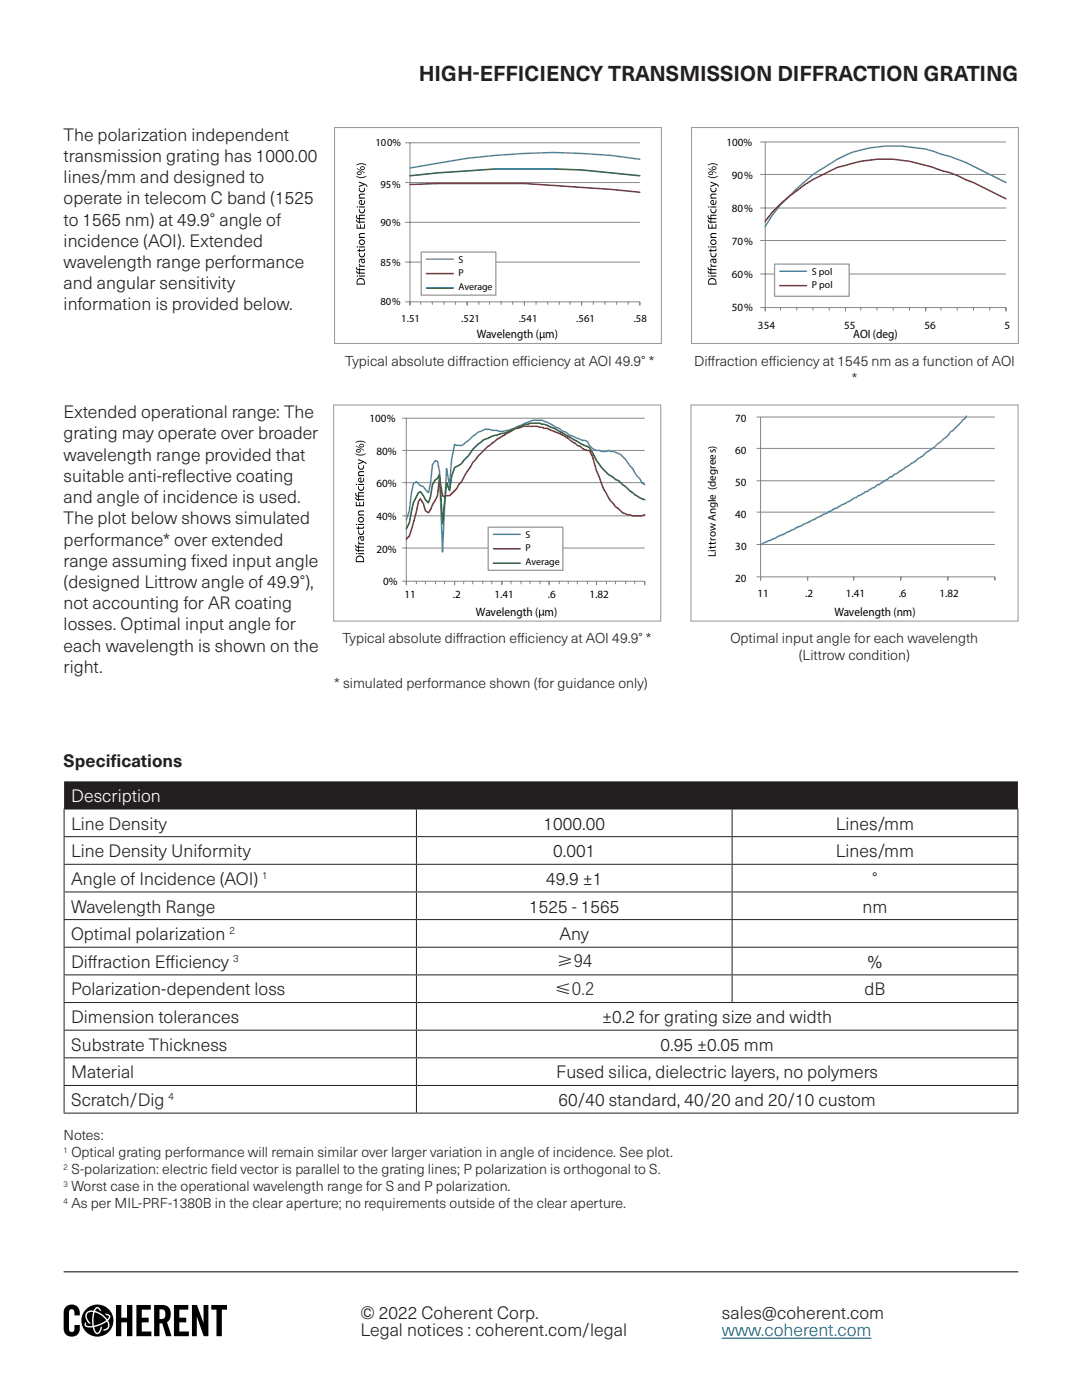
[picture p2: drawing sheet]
<svg xmlns="http://www.w3.org/2000/svg" width="216mm" height="279mm" viewBox="0 0 216 279" stroke-linecap="round" stroke-linejoin="round" font-family="sans-serif">
<g fill="#000">
<path d="M71.1 35.1a1.76 1.76 0 0 0 2 0v.1a1.7 1.7 0 0 1-2 0zM71.6 36.2l1.4 .6 .3 .4-.1 .1-.4-.4-1.2 .4v-.2l1-.3-1-.3zM71.8 38.7l1-.1v.3h-.9l-.1 .2 .2 .3h.8v.2h-1.2v-.1l.2-.1h-.1a.42 .42 0 0 1 .1-.7zM71.7 37.5h.1a.44 .44 0 0 0 .4 .7 .44 .44 0 0 0 .4-.7h.2a.62 .62 0 0 1-.6 .9 .62 .62 0 0 1-.5-.9zM71.1 32.9a1.7 1.7 0 0 1 2 0v.2a1.76 1.76 0 0 0-2 0zM141.3 35.1a1.76 1.76 0 0 0 1.9 0v.1a1.7 1.7 0 0 1-1.9 0zM141.8 36.2l1.4 .6 .3 .4-.2 .1-.4-.4-1.1 .4v-.2l.9-.3-.9-.3zM141.9 38.7l1-.1v.3h-.8l-.2 .2 .2 .3h.8v.2h-1.1v-.1l.2-.1h-.1a.42 .42 0 0 1 0-.7zM141.8 37.5h.2a.44 .44 0 0 0 .4 .7 .44 .44 0 0 0 .3-.7h.2a.62 .62 0 0 1-.6 .9 .62 .62 0 0 1-.5-.9zM141.3 32.9a1.7 1.7 0 0 1 1.9 0v.2a1.76 1.76 0 0 0-1.9 0zM71.1 42.9l.2 .1v.4l.3 .1v-.7h1.2v.3h-1v.4h1v.2h-1v.5h1v.2h-1v.2h-.2v-.2a.44 .44 0 0 1-.4-.1 .44 .44 0 0 1-.1-.5l.2 .1v.3h.3v-.5a.51 .51 0 0 1-.5-.2 .51 .51 0 0 1 0-.6zM71.3 49.9h.3v-.3h.2v.3h.6h.2v-.3l.2 .1-.1 .4h-.9v.2h-.2v-.2h-.3z"/>
<path d="M71.8 46.6l1-.1v.2h-.9l-.1 .3 .2 .3h.8v.2h-1.2v-.2h.2l-.1-.1a.42 .42 0 0 1 .1-.6zM71.6 52.7h.2v.2l.3 .1h.7v.2h-1.2v-.1l.3-.1zM71.2 44.8h.1v.6h.6v-.6h.1v.6h.6v-.7h.2v.9h-1.6zM71.7 50.5h.1a.44 .44 0 0 0 .4 .7 .44 .44 0 0 0 .4-.7h.2a.62 .62 0 0 1-.6 .9 .62 .62 0 0 1-.5-.9zM71.7 41.7h.1a.44 .44 0 0 0 .4 .7 .44 .44 0 0 0 .4-.7h.2a.62 .62 0 0 1-.6 .9 .62 .62 0 0 1-.5-.9zM71.1 53.3h.1l.2 .4h.2v-.3h.2v.3h1v.2h-1v.5h1v.2h-1v.2h-.2v-.2a.42 .42 0 0 1-.4-.1 .42 .42 0 0 1-.1-.5l.2 .1v.2l.3 .1v-.5a.45 .45 0 0 1-.4-.1 .45 .45 0 0 1-.1-.5zM141.3 42.9l.1 .1v.4l.4 .1v-.7h1.1v.3h-1v.4h1v.2h-1v.5h1v.2h-1v.2h-.1l-.1-.2a.44 .44 0 0 1-.4-.1 .44 .44 0 0 1 0-.5l.1 .1v.3h.4v-.5a.51 .51 0 0 1-.5-.2 .51 .51 0 0 1 0-.6zM141.4 49.9h.4v-.3h.1v.3h.7h.1l.1-.3 .2 .1-.1 .4h-1v.2h-.1v-.2h-.3zM141.9 46.6l1-.1v.2h-.8l-.2 .3 .2 .3h.8v.2h-1.1v-.2h.2l-.1-.1a.42 .42 0 0 1 0-.6zM141.7 52.7h.2l.1 .2 .2 .1h.7v.2h-1.1v-.1l.2-.1zM141.3 44.8h.2v.6h.5v-.6h.2v.6h.6v-.7h.1v.9h-1.6zM141.8 50.5h.2a.44 .44 0 0 0 .4 .7 .44 .44 0 0 0 .3-.7h.2a.62 .62 0 0 1-.6 .9 .62 .62 0 0 1-.5-.9z"/>
<path d="M141.8 41.7h.2a.44 .44 0 0 0 .4 .7 .44 .44 0 0 0 .3-.7h.2a.62 .62 0 0 1-.6 .9 .62 .62 0 0 1-.5-.9zM141.2 53.3h.2l.1 .4h.3v-.3h.1v.3h1v.2h-1v.5h1v.2h-1v.2h-.1l-.1-.2a.42 .42 0 0 1-.4-.1 .42 .42 0 0 1 0-.5l.1 .1v.2l.4 .1v-.5a.45 .45 0 0 1-.5-.1 .45 .45 0 0 1-.1-.5zM107.7 66.3h.2v.8l.3 .2 .2-.2v-.8h.2l.1 1.2-.2-.2-.4 .2-.2-.2v.6h-.2v-.1z"/>
<path d="M71.2 33.5l1.6 1v.1l-1.6-.9zM71.2 34.4a.54 .54 0 0 1 1 .2 .47 .47 0 0 1-.6 .3 .47 .47 0 0 1-.4-.5zM71.4 34.5a.31 .31 0 0 0 .3 .3 .31 .31 0 0 0 .3-.3zM71.9 33.4a.54 .54 0 0 1 .9 .2 .47 .47 0 0 1-.5 .3 .47 .47 0 0 1-.4-.5zM72 33.4a.31 .31 0 0 0 .3 .4 .31 .31 0 0 0 .3-.4z"/>
<path d="M141.3 33.5l1.7 1v.1l-1.7-.9zM141.4 34.4a.54 .54 0 0 1 .9 .2 .47 .47 0 0 1-.6 .3 .47 .47 0 0 1-.3-.5zM141.5 34.5a.31 .31 0 0 0 .3 .3 .31 .31 0 0 0 .3-.3zM142 33.4a.54 .54 0 0 1 1 .2 .47 .47 0 0 1-.6 .3 .47 .47 0 0 1-.4-.5zM142.2 33.4a.31 .31 0 0 0 .3 .4 .31 .31 0 0 0 .3-.4z"/>
<path d="M71.4 55.7a.92 .92 0 0 1 1.1 0 .92 .92 0 0 1 .3 1.1h-1.6v-.7zM71.5 55.9l-.2 .7h1.3a.7 .7 0 0 0-.3-.8 .7 .7 0 0 0-.8 .1z"/>
<path d="M71.2 55h.2v.2h-.2zM71.6 55h1.2v.2h-1.2z"/>
<path d="M71.2 49.2h.2v.2h-.2zM71.6 49.2h1.2v.2h-1.2z"/>
<path d="M71.2 41.2h.2v.2h-.2zM71.6 41.2h1.2v.2h-1.2z"/>
<path d="M71.6 48.4a.6 .6 0 0 1 1.2 0 .6 .6 0 0 1-1.2 0zM71.8 48.1a.41 .41 0 0 0 .4 .6 .41 .41 0 0 0 .4-.5 .55 .55 0 0 0-.8-.1z"/>
<path d="M71.7 40.1l.6-.2v.8a.45 .45 0 0 0 .3-.2 .45 .45 0 0 0 0-.5h.1a.61 .61 0 0 1-.4 .9 .61 .61 0 0 1-.6-.8zM71.8 40.2a.33 .33 0 0 0 0 .4 .33 .33 0 0 0 .3 .1v-.6z"/>
<path d="M71.7 51.8l.1-.1 1-.1v.2h-.1a.39 .39 0 0 1 .1 .4 .39 .39 0 0 1-.3 .3 .55 .55 0 0 1-.4-.7l-.3 .1v.5l-.1 .1zM72.2 51.8l.1 .5h.3v-.3z"/>
<path d="M141.5 55.7a.92 .92 0 0 1 1.2 0 .92 .92 0 0 1 .2 1.1h-1.6v-.7zM141.6 55.9l-.1 .7h1.3a.7 .7 0 0 0-.3-.8 .7 .7 0 0 0-.9 .1z"/>
<path d="M141.3 55h.2v.2h-.2zM141.8 55h1.1v.2h-1.1z"/>
<path d="M141.3 49.2h.2v.2h-.2zM141.8 49.2h1.1v.2h-1.1z"/>
<path d="M141.3 41.2h.2v.2h-.2zM141.8 41.2h1.1v.2h-1.1z"/>
<path d="M141.8 48.4a.6 .6 0 0 1 1.2 0 .6 .6 0 0 1-1.2 0zM142 48.1a.41 .41 0 0 0 .3 .6 .41 .41 0 0 0 .4-.5 .55 .55 0 0 0-.7-.1z"/>
<path d="M141.8 40.1l.6-.2v.8a.45 .45 0 0 0 .4-.2 .45 .45 0 0 0-.1-.5h.2a.61 .61 0 0 1-.4 .9 .61 .61 0 0 1-.7-.8zM142 40.2a.33 .33 0 0 0-.1 .4 .33 .33 0 0 0 .3 .1v-.6z"/>
<path d="M141.8 51.8l.2-.1 .9-.1v.2h-.1a.39 .39 0 0 1 .2 .4 .39 .39 0 0 1-.4 .3 .55 .55 0 0 1-.4-.7l-.3 .1 .1 .5-.2 .1zM142.3 51.8l.1 .5h.4l-.1-.3z"/>
<path d="M18.9 261.9l-.2 1.2v1.5l1.4-.5 1.1-.6a4.2 4.2 0 0 0-2.3-1.6zM17.4 261.8l.5-.2h.8a.7 .7 0 0 1 .6-.8 .7 .7 0 0 1 .8 .5l.1 .4-.8-.6-.4 .5a4.5 4.5 0 0 1 2.4 1.7l.3-.6-.8-.5a.77 .77 0 0 1 1 .3 .77 .77 0 0 1-.3 1 1.2 1.2 0 0 1 .2 1.4 1.2 1.2 0 0 1-1.2 .7l.1-.3a.91 .91 0 0 0 .8-.6 .91 .91 0 0 0-.2-1l-1.1 .7-1.4 .4 .3 .9 .3 .3a1.29 1.29 0 0 0 .7-1.1l.3-.2a1.46 1.46 0 0 1-1 1.6 1.47 1.47 0 0 1-.9-1.4h-.2a1.67 1.67 0 0 1-1.4-.4l.1-.6 .3 .6 1.2 .1-.1-1.5 .2-1.3a.98 .98 0 0 0-1.2 .5 .98 .98 0 0 0 .2 1.2l.5 .7h-.2a1.69 1.69 0 0 1-.5-2.4zM16.2 263.6a3.2 3.2 0 0 0 6.4 0 3.2 3.2 0 0 0-6.4 0zM42.2 260.4h3.1v1h-1v5.3h-1.1v-5.3h-1zM38.3 260.4h1l1.3 3.6v-3.6h1v6.3h-.9l-1.4-3.9v3.9h-1zM34.7 260.4h2.9v1h-1.8v1.6h1.4v.9h-1.4v1.8h1.9v1h-3zM31.8 261.3v1.9a.86 .86 0 0 0 1.2-.9v-.5a.86 .86 0 0 0-1.2-.5zM30.8 260.4a3.6 3.6 0 0 1 2.8 .5 2.08 2.08 0 0 1-.3 2.9l.9 2.9h-1.1l-.7-2.6h-.6v2.6h-1zM27.2 260.4h2.9v1h-1.8v1.6h1.4v.9h-1.4v1.8h1.9v1h-3zM23.1 260.4h1.1v2.6h1.1v-2.6h1.1v6.3h-1.1v-2.8h-1.1v2.8h-1.1zM13.1 260.8a1.7 1.7 0 0 1 2.1-.2 1.7 1.7 0 0 1 .7 1.9h-1a.93 .93 0 0 0-.6-1.2 .54 .54 0 0 0-.5 .7v3.1a.55 .55 0 0 0 .5 .7 .55 .55 0 0 0 .6-.6v-.8h1a1.73 1.73 0 0 1-1.6 2.4 1.5 1.5 0 0 1-1.6-1.6v-3.3l.2-.8z"/>
</g>
<path d="M12.7 253.8h190.5" fill="none" stroke="#040503" stroke-width=".2"/>
<path d="M144 267.1h29.9" fill="none" stroke="#0032ff" stroke-width=".2"/>
<path d="M66.8 25.5h65.2v43h-65.2zM138 25.5h65.2v43h-65.2z" fill="none" stroke="#949499" stroke-width=".2"/>
<g fill="none" stroke="#878787" stroke-width=".2">
<path d="M80.8 36.4h46.9M80.8 28.5h46.9M81.8 28.5v32.5M80.8 52.3h46.9M80.8 44.4h46.9M80.8 60.2h46.9v.8M83.9 60.2v.6M86.3 60.2v.6M88.6 60.2v.6M90.9 60.2v.6M93.2 60.2v.8M95.5 60.2v.6"/>
<path d="M97.7 60.2v.6M100 60.2v.6M102.3 60.2v.6M104.6 60.2v.8M107 60.2v.6M109.3 60.2v.6M111.6 60.2v.6M113.7 60.2v.6M116.1 60.2v.8M118.4 60.2v.6M120.7 60.2v.6M123 60.2v.6"/>
<path d="M125.3 60.2v.6"/>
</g>
<path d="M127.7 31.8a118.5 118.5 0 0 0-40.3 .8l-5.6 .9" fill="none" stroke="#5787c7" stroke-width=".31"/>
<path d="M81.8 36.8l11.4-.2a168.8 168.8 0 0 1 22.9 .8l11.6 1" fill="none" stroke="#bf1f2e" stroke-width=".31"/>
<path d="M81.8 35.1l5.6-.6 11.4-.8a184 184 0 0 1 28.9 1.4" fill="none" stroke="#127d3d" stroke-width=".31"/>
<path d="M84.1 50.3h14.8v8.6h-14.8z" fill="#fff"/>
<path d="M84.1 50.3h14.8v8.6h-14.8z" fill="none" stroke="#949499" stroke-width=".25"/>
<path d="M200.7 36.4l-4.8-2.4a30.9 30.9 0 0 0-8.1-3.2 16.4 16.4 0 0 0-6.3-1.5 25.7 25.7 0 0 0-12.8 1.7l-3.2 1.8a25.4 25.4 0 0 0-6.5 4.9 29.8 29.8 0 0 0-6.3 7.5M85.1 51.7h5.3" fill="none" stroke="#5787c7" stroke-width=".31"/>
<path d="M200.7 39.7l-6.5-3.3-1.6-.6a47.9 47.9 0 0 0-14.4-4 31.4 31.4 0 0 0-11.1 1.6 37.3 37.3 0 0 0-13 8.9l-1.4 1.8M85.1 54.6h5.3" fill="none" stroke="#bf1f2e" stroke-width=".31"/>
<path d="M85.1 57.5h5.3" fill="none" stroke="#127d3d" stroke-width=".31"/>
<g fill="none" stroke="#878787" stroke-width=".2">
<path d="M151.7 34.8h49M151.7 28.3h49M152.7 28.3v33.9M151.7 54.7h49M151.7 48h49M151.7 41.5h49M151.7 61.4h49v.8M155.7 61.4v.6M159 61.4v.6M162.2 61.4v.6M165.5 61.4v.6M168.7 61.4v.8"/>
<path d="M171.7 61.4v.6M175 61.4v.6M178.2 61.4v.6M181.5 61.4v.6M184.7 61.4v.8M187.8 61.4v.6M191 61.4v.6M194.2 61.4v.6M197.5 61.4v.6"/>
</g>
<path d="M154.6 52.7h14.8v6.4h-14.8z" fill="#fff"/>
<path d="M154.6 52.7h14.8v6.4h-14.8z" fill="none" stroke="#949499" stroke-width=".25"/>
<path d="M155.6 54.1h5.3M128.6 96.7l-.6-.4-.4-.8-.6-.6-.8-1.4-.6-.6-.8-1.2a3.8 3.8 0 0 0-3-1.6l-.4-.2a2.11 2.11 0 0 1-1.8 0 2.47 2.47 0 0 1-2.4-1.8l-1-.2-2.4-1-.8-.6-1-.4-.4-.4-1.6-.8a5.3 5.3 0 0 0-5.6 0l-.4 .2a10.7 10.7 0 0 1-4.5 1.2l-.4-.2h-1a2.22 2.22 0 0 0-2.2 .2l-.6 .2-2.4 2a1.59 1.59 0 0 1-2.2 .4l-.6 3-.4 5.2-.6-3.4-.8 16.7-.6-16.1-.4-2-.4-.2-.6 .8-.4 3.8-.4 1.8-1-1.2-.6-.2-.8-.8-.6 .4-.4 2-.4 3.4-.6 1.8" fill="none" stroke="#5787c7" stroke-width=".31"/>
<path d="M155.6 57h5.3M128.6 102.7a6.6 6.6 0 0 1-4.4-.4 14.8 14.8 0 0 1-4.2-5.8l-1-2.6-.8-2.8-.6-1.2a2.29 2.29 0 0 1-1.8-.8l-.6-.2-.8-.6a14.1 14.1 0 0 0-10-3.2l-1 .4h-.4l-1 .6a22.4 22.4 0 0 0-7.7 6.2l-1.4 2.2-.8 1.6-.6 .6-.4 .8-1.4 1.4h-.6l-.4 .2-.4-.2-.6-3.6-.4 3.6-1.8 3.4-.6-.4-.4-1.4-.6-1-.4 .6-.4 2-1.4 4.9-.6 .6" fill="none" stroke="#bf1f2e" stroke-width=".31"/>
<path d="M66.6 80.8h65.2v43.2h-65.2zM137.9 80.8h65.2v43.2h-65.2z" fill="none" stroke="#949499" stroke-width=".2"/>
<g fill="#000">
<path d="M70.9 90.4a1.76 1.76 0 0 0 2 0v.2a1.71 1.71 0 0 1-2 0zM71 98.3l.1 .1v.4l.4 .1v-.7h1.1v.2h-1v.5h1v.2h-1v.5h1v.2h-1v.2h-.1l-.1-.2a.44 .44 0 0 1-.4-.2 .44 .44 0 0 1 0-.4h.1v.3l.4 .1v-.5a.51 .51 0 0 1-.6-.2 .51 .51 0 0 1 .1-.6zM71.5 91.6l1.4 .6 .3 .4h-.2l-.4-.3-1.1 .4v-.2l.9-.4-.9-.3zM71.6 94.1l1-.1v.2l-.8 .1-.2 .2 .2 .3h.8v.2h-1.1v-.2h.2l-.2-.1a.42 .42 0 0 1 .1-.6zM71.5 97l.2 .1a.44 .44 0 0 0 .4 .6 .44 .44 0 0 0 .3-.6l.2-.1a.62 .62 0 0 1-.6 1 .62 .62 0 0 1-.5-1zM71.5 92.8l.2 .1a.44 .44 0 0 0 .4 .6 .44 .44 0 0 0 .3-.6l.2-.1a.62 .62 0 0 1-.6 1 .62 .62 0 0 1-.5-1zM70.9 88.3a1.7 1.7 0 0 1 2 0v.1a1.76 1.76 0 0 0-2 0zM71.1 105.3h.4v-.3h.1v.3h.7h.1l.1-.3 .1 .1v.3l-1 .1v.2h-.1v-.2h-.3zM71.6 102l1-.1v.2h-.8l-.2 .3 .2 .3h.8v.2h-1.1v-.2h.2l-.2-.1a.42 .42 0 0 1 .1-.6zM71.4 108.1h.2l.1 .2 .2 .1h.7v.2h-1.1v-.1l.2-.1zM71 100.1h.2v.7h.5v-.6h.2v.6h.6v-.7h.1v.9h-1.6zM71.5 105.8l.2 .1a.44 .44 0 0 0 .4 .7 .44 .44 0 0 0 .3-.7h.2a.62 .62 0 0 1-.6 .9 .62 .62 0 0 1-.5-1z"/>
<path d="M70.9 108.7h.2l.1 .4h.3v-.3h.1v.3h1v.2h-1v.5h1v.2h-1v.2h-.1l-.1-.2a.42 .42 0 0 1-.4-.1 .42 .42 0 0 1 0-.5l.1 .1v.2l.4 .1v-.5a.45 .45 0 0 1-.5-.1 .45 .45 0 0 1-.1-.5zM107.6 121.7h.2v.8l.2 .2 .3-.2v-.8h.2l.1 1.2-.3-.2-.3 .2-.2-.2v.6h-.2v-.1z"/>
<path d="M71 96.6h.2v.2h-.2zM71.5 96.6h1.1v.2h-1.1z"/>
<path d="M71.5 95.5l.6-.2v.8a.45 .45 0 0 0 .4-.2 .45 .45 0 0 0-.1-.5h.2a.61 .61 0 0 1-.4 .9 .61 .61 0 0 1-.7-.8zM71.6 95.6a.33 .33 0 0 0 0 .3 .33 .33 0 0 0 .3 .2v-.6z"/>
<path d="M71 88.9l1.7 .9v.2l-1.7-1zM71.1 89.8a.54 .54 0 0 1 .9 .2 .47 .47 0 0 1-.6 .3 .47 .47 0 0 1-.3-.5zM71.2 89.8a.31 .31 0 0 0 .3 .4 .31 .31 0 0 0 .3-.4zM71.7 88.7a.54 .54 0 0 1 .9 .2 .47 .47 0 0 1-.5 .4 .47 .47 0 0 1-.4-.6zM71.9 88.8a.31 .31 0 0 0 .3 .3 .31 .31 0 0 0 .3-.3z"/>
<path d="M71.2 111.1a.92 .92 0 0 1 1.2 0 .92 .92 0 0 1 .2 1.1h-1.6v-.7zM71.3 111.2l-.1 .8h1.3a.7 .7 0 0 0-.3-.8 .7 .7 0 0 0-.9 0z"/>
<path d="M71 110.4h.2v.2h-.2zM71.5 110.4h1.1v.2h-1.1z"/>
<path d="M71 104.6h.2v.2h-.2zM71.5 104.6h1.1v.2h-1.1z"/>
<path d="M71.5 103.7a.6 .6 0 0 1 1.2 0 .6 .6 0 0 1-1.2 0zM71.7 103.5a.41 .41 0 0 0 .3 .6 .41 .41 0 0 0 .4-.6 .55 .55 0 0 0-.7 0z"/>
<path d="M71.5 107.2l.2-.1 .9-.1v.2h-.1a.39 .39 0 0 1 .2 .4 .39 .39 0 0 1-.4 .3 .55 .55 0 0 1-.4-.7l-.3 .1 .1 .5-.2 .1zM72 107.2l.1 .5h.4l-.1-.4z"/>
</g>
<g fill="none" stroke="#878787" stroke-width=".2">
<path d="M80.3 96.3h48.3M80.3 89.9h48.3M80.3 83.5h48.3M81.1 83.5v33.3M80.3 109.4h48.3M80.3 102.9h48.3M80.3 116h48.3v.8M83.1 116v.6M84.9 116v.6M86.9 116v.6M88.7 116v.6M90.7 116v.8"/>
<path d="M92.5 116v.6M94.3 116v.6M96.3 116v.6M98.1 116v.6M100.1 116v.8M102 116v.6M104 116v.6M105.8 116v.6M107.8 116v.6M109.6 116v.8M111.6 116v.6M113.4 116v.6"/>
<path d="M115.2 116v.6M117.2 116v.6M119 116v.8M121 116v.6M122.8 116v.6M124.8 116v.6M126.6 116v.6"/>
</g>
<path d="M128.6 99.7a8.9 8.9 0 0 1-3.8-2.6l-1.4-1.2a10.2 10.2 0 0 1-4.8-4.8l-.4-.8a2.7 2.7 0 0 0-2-1.6 52.3 52.3 0 0 0-7.6-4l-.8-.2h-1.4a11.8 11.8 0 0 0-4.4 1.4l-1.5 .6-1.8 .4a8.5 8.5 0 0 0-4.4 2.8l-.8 1.2-1 1a3.6 3.6 0 0 1-1.8 1.4l-.6 1.8-.4 2.8-.6-1.6-.8 8.3-.6-9.9-.4 .8-.4 .2-.6 1-.4 2.4-.4 1.2-.6-.6-1-1.6-.4 .2-1 2-.8 4.1-.6 1.2" fill="none" stroke="#127d3d" stroke-width=".31"/>
<path d="M97.4 105.2h14.9v8.6h-14.9z" fill="#fff"/>
<path d="M97.4 105.2h14.9v8.6h-14.9z" fill="none" stroke="#949499" stroke-width=".25"/>
<path d="M192.8 83l-.2 .4-.5 .4-.2 .4-1 1-1.4 1.2-.8 .9-.4 .2-1.9 1.8-1.6 1-.8 .8-.7 .3-.6 .6-.8 .4-1 .8h-.2l-1.6 1.2-.5 .2-.6 .6h-.4l-.6 .6-1.2 .5-.4 .4h-.4l-.5 .6-1 .4-.4 .4h-.4l-.4 .4-2.3 1.2-.4 .4-2.2 .9-.4 .4h-.4l-.8 .6h-.3l-.4 .4-.8 .2-.4 .4-2.7 1.4-.8 .2-.4 .3-.8 .2-2.9 1.6-.8 .2-1.8 1h-.4l-1.5 .8M98.5 106.6h5.3" fill="none" stroke="#5787c7" stroke-width=".31"/>
<path d="M98.5 109.5h5.3" fill="none" stroke="#bf1f2e" stroke-width=".31"/>
<path d="M98.5 112.4h5.3" fill="none" stroke="#127d3d" stroke-width=".31"/>
<path d="M151 95.9h47.5M151 89.5h47.5M151 83.2h47.5M151.8 83.2v32.7M151 108.7h47.5M151 102.2h47.5M151 115.1h47.5M161.2 115.1v.8M170.3 115.1v.8M179.7 115.1v.8M189.1 115.1v.8M198.5 115.1v.8" fill="none" stroke="#878787" stroke-width=".2"/>
<path d="M12.8 155.9h70.3v5.6h-70.3zM83.1 155.9h63v5.6h-63zM146.1 155.9h57v5.6h-57z" fill="#231f20"/>
<g fill="none" stroke="#231f20" stroke-width=".2">
<path d="M12.7 167h190.5M12.7 172.5h190.5M12.7 178h190.5M12.7 161.5h190.5M12.8 161.5v5.4M12.8 167.1v5.3M12.8 172.6v5.3M12.8 178.1v5.3M83.1 161.5v5.4M83.1 167.1v5.3M83.1 172.6v5.3M83.1 178.1v5.3"/>
<path d="M146.1 161.5v5.4M146.1 167.1v5.3M146.1 172.6v5.3M146.1 178.1v5.3M203.1 161.5v5.4M203.1 167.1v5.3M203.1 172.6v5.3M203.1 178.1v5.3M12.7 183.5h190.5M12.7 189h190.5M12.7 194.6h190.5M12.8 183.6v5.4"/>
<path d="M12.8 189.1v5.4M12.8 194.6v5.4M83.1 183.6v5.4M83.1 189.1v5.4M83.1 194.6v5.4M146.1 183.6v5.4M146.1 189.1v5.4M146.1 194.6v5.4M203.1 183.6v5.4M203.1 189.1v5.4M203.1 194.6v5.4M12.7 200.1h190.5"/>
<path d="M12.7 205.6h190.5M12.7 211.1h190.5M12.7 216.6h190.5M12.8 200.2v5.3M12.8 205.7v5.3M12.8 211.2v5.3M12.8 216.7v5.4M83.1 200.2v5.3M83.1 205.7v5.3M83.1 211.2v5.3M83.1 216.7v5.4M203.1 200.2v5.3"/>
<path d="M203.1 205.7v5.3M203.1 211.2v5.3M203.1 216.7v5.4M12.7 222.1h190.5"/>
</g>
<text font-size="4.2" fill="#231f20" x="83.6" y="16.1">HIGH-EFFICIENCY TRANSMISSION DIFFRACTION GRATING</text>
<g font-size="3.5" fill="#231f20">
<text x="12.7" y="28.1">The polarization independent</text>
<text x="12.7" y="32.3">transmission grating has 1000.00</text>
<text x="12.7" y="36.6">lines/mm and designed to</text>
<text x="12.7" y="40.8">operate in telecom C band (1525</text>
<text x="12.7" y="45">to 1565 nm) at 49.9° angle of</text>
<text x="12.7" y="49.3">incidence (AOI). Extended</text>
<text x="12.7" y="53.5">wavelength range performance</text>
<text x="12.7" y="57.7">and angular sensitivity</text>
<text x="12.7" y="62">information is provided below.</text>
<text x="12.7" y="83.5">Extended operational range: The</text>
<text x="12.7" y="87.7">grating may operate over broader</text>
<text x="12.7" y="91.9">wavelength range provided that</text>
<text x="12.7" y="96.2">suitable anti-ref</text>
<text x="12.7" y="100.4">and angle of incidence is used.</text>
<text x="35.3" y="96.2">lective coating</text>
<text x="12.7" y="104.6">The plot below shows simulated</text>
<text x="12.7" y="108.9">performance* over extended</text>
<text x="12.7" y="113.1">range assuming f</text>
<text x="38.2" y="113.1">ixed input angle</text>
<text x="12.7" y="117.3">(designed Littrow angle of 49.9°),</text>
<text x="12.7" y="121.6">not accounting for AR coating</text>
<text x="12.7" y="125.8">losses. Optimal input angle for</text>
<text x="12.7" y="130">each wavelength is shown on the</text>
<text x="12.7" y="134.3">right.</text>
<text x="12.7" y="153.1">Specif</text>
<text x="22.1" y="153.1">ications</text>
<text x="14.2" y="165.6">Line Density</text>
<text x="108.5" y="165.6">1000.00</text>
<text x="166.8" y="165.6">Lines/mm</text>
<text x="14.2" y="171.1">Line Density Uniformity</text>
<text x="110.4" y="171.1">0.001</text>
<text x="166.8" y="171.1">Lines/mm</text>
<text x="14.2" y="176.6">Angle of Incidence (AOI)</text>
<text x="109" y="176.6">49.9 ±1</text>
<text x="174.1" y="176.6">°</text>
<text x="14.2" y="182.1">Wavelength Range</text>
<text x="105.6" y="182.1">1525 - 1565</text>
<text x="172.1" y="182.1">nm</text>
<text x="14.2" y="187.6">Optimal polarization</text>
<text x="111.7" y="187.6">Any</text>
<text x="14.2" y="193.1">Dif</text>
<text x="17.5" y="193.1">fraction Ef</text>
<text x="33" y="193.1">f</text>
<text x="33" y="193.1">iciency</text>
<text x="111" y="192.8">≥94</text>
<text x="173.1" y="193.1">%</text>
<text x="14.2" y="198.7">Polarization-dependent loss</text>
<text x="110.6" y="198.3">≤0.2</text>
<text x="172.5" y="198.7">dB</text>
<text x="14.2" y="204.2">Dimension tolerances</text>
<text x="14.2" y="209.7">Substrate Thickness</text>
<text x="120.2" y="204.2">±0.2 for grating size and width</text>
<text x="131.8" y="209.7">0.95 ±0.05 mm</text>
<text x="14.2" y="215.2">Material</text>
<text x="111" y="215.2">Fused silica, dielectric layers, no polymers</text>
<text x="14.2" y="220.7">Scratch/Dig</text>
<text x="111.4" y="220.7">60/40 standard, 40/20 and 20/10 custom</text>
<text x="71.9" y="263.2">© 2022 Coherent Corp.</text>
<text x="144" y="263.2">sales@coherent.com</text>
<text x="71.9" y="266.7">Legal notices : coherent.com/legal</text>
</g>
<text font-size="3.5" fill="#fff" x="14.2" y="160">Description</text>
<text font-size="3.5" fill="#0032ff" x="144" y="266.7">www.coherent.com</text>
<g font-size="2.8" fill="#231f20">
<text x="68.9" y="73">Typical absolute dif</text>
<text x="91.6" y="73">fraction ef</text>
<text x="103.8" y="73">f</text>
<text x="103.8" y="73">iciency at AOI 49.9° *</text>
<text x="138.5" y="73">Dif</text>
<text x="141.2" y="73">fraction ef</text>
<text x="153.4" y="73">f</text>
<text x="153.4" y="73">iciency at 1545 nm as a function of AOI</text>
<text x="170" y="76.4">*</text>
<text x="68.3" y="128.4">Typical absolute dif</text>
<text x="91" y="128.4">fraction ef</text>
<text x="103.2" y="128.4">f</text>
<text x="103.2" y="128.4">iciency at AOI 49.9° *</text>
<text x="145.7" y="128.4">Optimal input angle for each wavelength</text>
<text x="159.4" y="131.8">(Littrow condition)</text>
<text x="66.7" y="137.3">* simulated performance shown (for guidance only)</text>
<text x="12.7" y="227.6">Notes:</text>
<text x="14.2" y="231">Optical grating performance will remain similar over larger variation in angle of incidence. See plot.</text>
<text x="14.2" y="234.4">S-polarization: electric f</text>
<text x="14.2" y="237.8">Worst case in the operational wavelength range for S and P polarization.</text>
<text x="42.1" y="234.4">ield vector is parallel to the grating lines; P polarization is orthogonal to S.</text>
<text x="14.2" y="241.1">As per MIL-PRF-1380B in the clear aperture; no requirements outside of the clear aperture.</text>
</g>
<g font-size="2.4">
<text x="95.1" y="67.4">Wavelength ( m)</text>
<text x="170.2" y="67.4">AOI (deg)</text>
<text x="95" y="122.9">Wavelength ( m)</text>
<text x="166.5" y="122.9">Wavelength (nm)</text>
</g>
<g font-size="2.2">
<text x="145" y="29.1">100%</text>
<text x="146.1" y="35.7">90%</text>
<text x="146.1" y="42.3">80%</text>
<text x="146.1" y="48.9">70%</text>
<text x="146.1" y="55.5">60%</text>
<text x="146.1" y="62.2">50%</text>
<text x="151.2" y="65.7">354</text>
<text x="168.4" y="65.7">55</text>
<text x="184.5" y="65.7">56</text>
<text x="200.5" y="65.7">5</text>
<text x="73.7" y="84.2">100%</text>
<text x="146.7" y="84.3">70</text>
<text x="75.1" y="90.7">80%</text>
<text x="146.7" y="90.7">60</text>
<text x="75.1" y="97.2">60%</text>
<text x="146.7" y="97.1">50</text>
<text x="75.1" y="103.8">40%</text>
<text x="146.7" y="103.5">40</text>
<text x="75.1" y="110.3">20%</text>
<text x="142.8" y="111.2" transform="rotate(-90 142.8 111.2)">LittrowAngle (degrees)</text>
<text x="146.7" y="109.9">30</text>
<text x="76.5" y="116.8">0%</text>
<text x="80.7" y="119.4">11</text>
<text x="90.4" y="119.4">.2</text>
<text x="98.6" y="119.4">1.41</text>
<text x="109.3" y="119.4">.6</text>
<text x="117.6" y="119.4">1.82</text>
<text x="146.7" y="116.2">20</text>
<text x="151.1" y="119.2">11</text>
<text x="160.7" y="119.2">.2</text>
<text x="168.8" y="119.2">1.41</text>
<text x="179.3" y="119.2">.6</text>
<text x="187.5" y="119.2">1.82</text>
</g>
<g font-size="2.1">
<text x="74.9" y="29.2">100%</text>
<text x="75.9" y="37.5">95%</text>
<text x="75.9" y="45.1">90%</text>
<text x="75.9" y="53">85%</text>
<text x="75.9" y="60.9">80%</text>
<text x="80.1" y="64.3">1.51</text>
<text x="92" y="64.3">.521</text>
<text x="103.5" y="64.3">.541</text>
<text x="115" y="64.3">.561</text>
<text x="126.4" y="64.3">.58</text>
</g>
<g font-size="2.1" fill="#231f20">
<text x="52.3" y="175.4">1</text>
<text x="45.8" y="186.5">2</text>
<text x="46.5" y="192">3</text>
<text x="33.6" y="219.6">4</text>
</g>
<g font-size="2">
<text x="91.5" y="52.5">S</text>
<text x="91.5" y="55.1">P</text>
<text x="91.5" y="57.8">Average</text>
<text x="162" y="54.9">S pol</text>
<text x="162" y="57.5">P pol</text>
<text x="104.9" y="107.4">S</text>
<text x="104.9" y="110.1">P</text>
<text x="104.9" y="112.7">Average</text>
</g>
<g font-size="1.6" fill="#231f20">
<text x="12.7" y="230">1</text>
<text x="12.7" y="233.4">2</text>
<text x="12.7" y="236.8">3</text>
<text x="12.7" y="240.2">4</text>
</g>
</svg>
